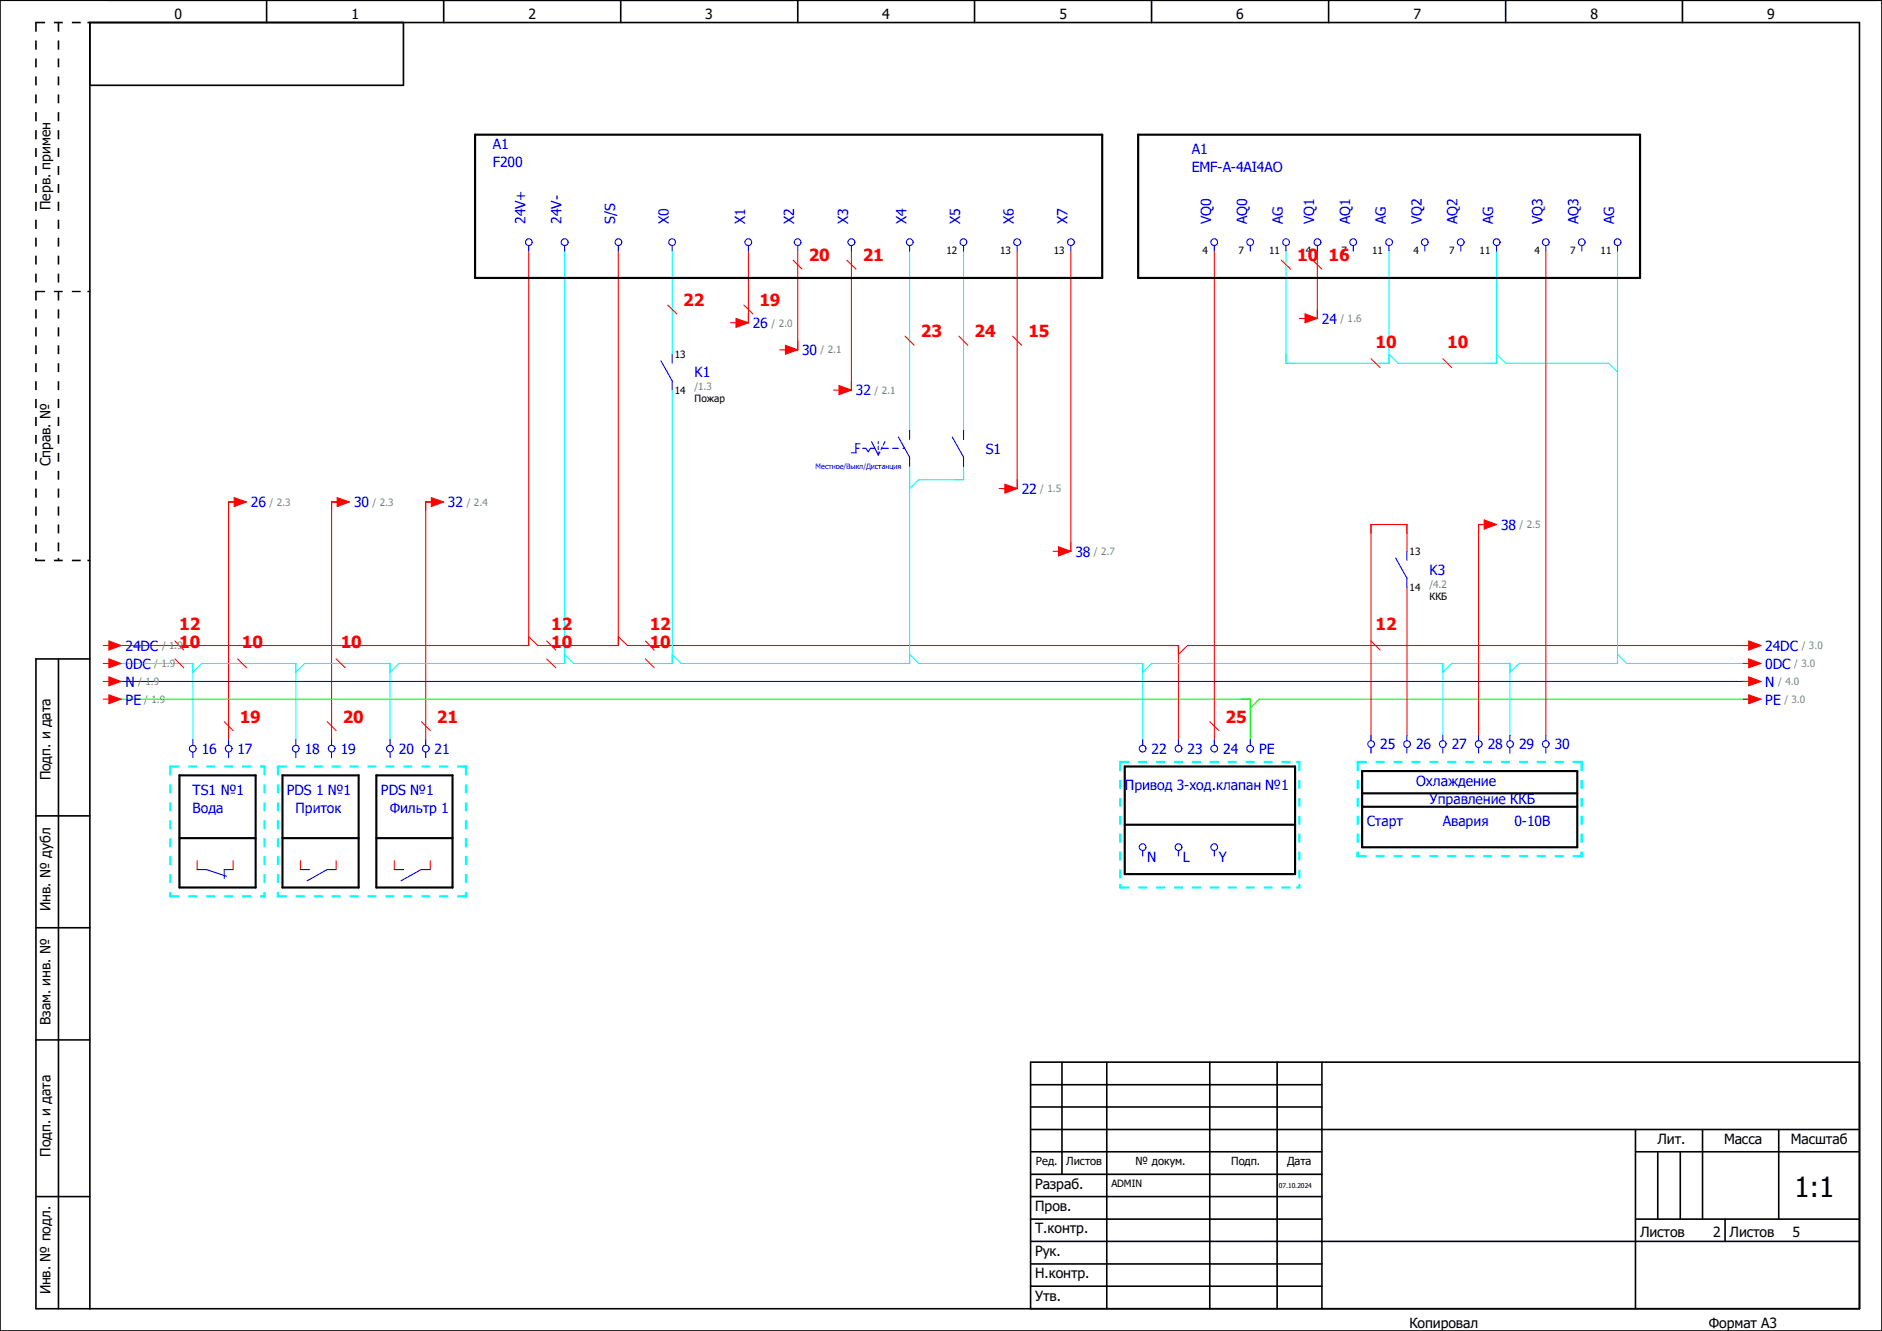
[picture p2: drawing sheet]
<svg xmlns="http://www.w3.org/2000/svg" width="297mm" height="210mm" viewBox="0 0 297 210" stroke-linecap="round" stroke-linejoin="round" font-family="sans-serif">
<path d="M210.1 -.1l-210.1 210.2M0 160.4l70.2 49.6M0 210v.1" fill="none" stroke="#fff" stroke-width=".16"/>
<g fill="none" stroke="#000" stroke-width=".25">
<path d="M0 0h297v210h-297zM42.1 0v3.6M63.7 3.6v9.9h-49.5M70 0v3.6M98 0v3.6M125.9 0v3.6M153.8 0v3.6M181.7 0v3.6M209.7 0v3.6M237.6 0v3.6M265.5 0v3.6M9.2 104v102.5"/>
<path d="M14.2 104h-8.5v102.5h287.8v-202.9h-279.3v202.9M5.7 128.7h8.5M5.7 146.4h8.5M5.7 164.1h8.5M162.6 178.2h130.9M162.6 171.2h46M162.6 174.7h46M167.6 167.6v17.7M174.7 167.6v38.9M190.9 167.6v38.9M201.5 167.6v38.9M208.6 167.6v38.9"/>
<path d="M258.1 178.2v28.3M268.7 178.2v14.2M280.7 178.2v14.2M293.5 167.6h-130.9v38.9M5.7 188.8h8.5M162.6 188.8h46M162.6 195.9h130.9M162.6 181.7h46M162.6 185.3h46M162.6 199.4h46M162.6 192.4h46M258.1 181.7h35.4"/>
<path d="M258.1 192.4h35.4M261.6 181.7v10.7M265.2 181.7v10.7M272.2 192.4v3.5M162.6 202.9h46"/>
</g>
<g fill="#000">
<path d="M13.8 3.4h.4l.1 .2-.5 .1zM13.8 45.9h.5v.2h-.5zM5.5 88.1h.3v.3l-.1 .2-.2-.2zM9.1 88.1h.3v.3l-.2 .2-.1-.2zM13.8 88.3h.4l.1 .2-.5 .1z"/>
<path d="M5.6 3.5l-.1 1.5h.3v-1.4zM5.5 6.4v1.4h.3v-1.4zM5.5 9.2v1.4h.3v-1.4zM5.5 12.1v1.4h.3v-1.4zM5.5 14.9v1.4h.3v-1.4zM5.5 17.7v1.4h.3v-1.4zM5.5 20.5v1.5h.3v-1.5zM5.5 23.4v1.4h.3v-1.4zM5.5 26.2v1.4h.3v-1.4zM5.5 29v1.4h.3v-1.4zM5.5 31.8v1.5h.3v-1.5zM5.5 34.7v1.4h.3v-1.4zM5.5 37.5v1.4h.3v-1.4zM5.5 40.3v1.4h.3v-1.4zM5.5 43.2v1.4h.3v-1.4zM5.5 46v1.4h.3v-1.4zM5.5 48.8v1.4h.3v-1.4zM5.5 51.6v1.5h.3v-1.5zM5.5 54.5v1.4h.3v-1.4zM5.5 57.3v1.4h.3v-1.4zM5.5 60.2v1.4h.3v-1.4zM5.5 62.9v1.5h.3v-1.5zM5.5 65.8v1.4h.3v-1.4zM5.5 68.6v1.4h.3v-1.4zM5.5 71.5v1.4h.3v-1.4zM5.5 74.3v1.4h.3v-1.4zM5.5 77.1v1.4h.3v-1.4zM5.5 79.9v1.5h.3v-1.5zM5.5 82.8v1.4h.3v-1.4zM5.5 85.6v1.4h.3v-1.4z"/>
<path d="M5.6 3.5l.1 .2h1.4v-.3zM8.5 3.4v.3h1.4v-.3zM11.3 3.4v.3h1.4v-.3z"/>
<path d="M9.1 3.5v1.5h.3v-1.4zM9.1 6.4v1.4h.3v-1.4zM9.1 9.2v1.4h.3v-1.4zM9.1 12.1v1.4h.3v-1.4zM9.1 14.9v1.4h.3v-1.4zM9.1 17.7v1.4h.3v-1.4zM9.1 20.5v1.5h.3v-1.5zM9.1 23.4v1.4h.3v-1.4zM9.1 26.2v1.4h.3v-1.4zM9.1 29v1.4h.3v-1.4zM9.1 31.8v1.5h.3v-1.5zM9.1 34.7v1.4h.3v-1.4zM9.1 37.5v1.4h.3v-1.4zM9.1 40.3v1.4h.3v-1.4zM9.1 43.2v1.4h.3v-1.4zM9.1 46v1.4h.3v-1.4zM9.1 48.8v1.4h.3v-1.4zM9.1 51.6v1.5h.3v-1.5zM9.1 54.5v1.4h.3v-1.4zM9.1 57.3v1.4h.3v-1.4zM9.1 60.2v1.4h.3v-1.4zM9.1 62.9v1.5h.3v-1.5zM9.1 65.8v1.4h.3v-1.4zM9.1 68.6v1.4h.3v-1.4zM9.1 71.5v1.4h.3v-1.4zM9.1 74.3v1.4h.3v-1.4zM9.1 77.1v1.4h.3v-1.4zM9.1 79.9v1.5h.3v-1.5zM9.1 82.8v1.4h.3v-1.4zM9.1 85.6v1.4h.3v-1.4z"/>
<path d="M5.6 45.9v.2h1.5v-.2zM8.5 45.9v.2h1.4v-.2zM11.3 45.9v.2h1.4v-.2z"/>
<path d="M5.6 88.3l.1 .3h1.4v-.3zM8.5 88.3v.3h1.4v-.3zM11.3 88.3v.3h1.4v-.3z"/>
</g>
<g fill="none" stroke="#f00" stroke-width=".17">
<path d="M83.4 39.6v62.3h-65.7M97.6 39.6v62.3h-12.7M118.1 39.6v11.3h-1.4M125.9 39.6v15.6h-1.4M134.4 39.6v22h-1.4M160.5 39.6v37.5h-1.4M169 39.6v47.4h-1.4M191.6 39.6v77.1M207.9 39.6v10.6h-1.4M244 39.6v76.4M37.5 79.2h-1.4v37.5M53.8 79.2h-1.5v37.5"/>
<path d="M68.6 79.2h-1.4v37.5M222 87v-4.2h-5.6v33.2M222 92.7v23.3M234.8 82.8h-1.5v33.2M99 101.9h87v14.8M187.4 101.9h89.1M31.1 135.8v1.4h1.5M36.8 135.8v1.4h-1.4M47.4 135.8v1.4h1.4M53 135.8v1.4h-1.4M62.2 135.8v1.4h1.5M67.9 135.8v1.4h-1.4"/>
</g>
<g fill="none" stroke="#0ff" stroke-width=".17">
<path d="M89.1 39.6v65.1h-26.2l-1.3 1.4M106.1 39.6v16.3M143.6 39.6v28.3M152.1 39.6v28.3M202.9 39.6v17.7h16.3v-17.7M236.2 39.6v17.7h-15.6M255.3 39.6v65.1h-15.6M237.6 57.3h16.3M106.1 61.6v43.1h-15.6M143.6 73.6v31.1h-36.1M152.1 73.6v2.1h-7.1M17.7 104.7h12.7v12"/>
<path d="M30.4 106.1l1.4-1.4h14.9v12M46.7 106.1l1.4-1.4h13.5v12M145 104.7h35.3v12M181.7 104.7h46v11.3M229.1 104.7h9.2v11.3M256.7 104.7h19.8"/>
</g>
<path d="M17.7 110.3h179.6v6.4M198.7 110.3h77.8" fill="none" stroke="#0f0" stroke-width=".17"/>
<path d="M17.7 107.5h258.8" fill="none" stroke="#00f" stroke-width=".17"/>
<path d="M28.3 122.3h12v17.7h-12zM28.3 132.2h12M44.6 122.3h12v17.7h-12zM44.6 132.2h12M59.4 122.3h12v17.7h-12zM59.4 132.2h12" fill="none" stroke="#000" stroke-width=".34"/>
<g fill="#0ff">
<path d="M41.2 141.3h.5l.2 .1-.2 .2h-.5z"/>
<path d="M41.6 140.9h.3v.7h-.3z"/>
<path d="M41.2 120.8h.5l.2 .1-.2 .2h-.5z"/>
<path d="M26.7 140.9h.4l-.1 .7h-.2z"/>
<path d="M73 141.3h.6l.1 .1-.1 .2h-.6z"/>
<path d="M73.4 140.9h.3v.7h-.3z"/>
<path d="M73 120.8h.6l.1 .1-.1 .2h-.6z"/>
<path d="M43.7 140.9h.3v.7h-.3z"/>
<path d="M26.8 141.3v.3h.1h1.4v-.3zM29.7 141.3v.3h1.4v-.3zM32.6 141.3v.3h1.4v-.3zM35.4 141.3v.3h1.4v-.3zM38.2 141.3v.3h1.4v-.3zM41 141.3v.3h.7l.2-.2-.2-.1z"/>
<path d="M41.6 120.8v1.5h.3v-1.4l-.2-.1zM41.6 123.8v1.4h.3v-1.4zM41.6 126.6v1.4h.3v-1.4zM41.6 129.4v1.5h.3v-1.5zM41.6 132.2v1.5h.3v-1.5zM41.6 135.1v1.4h.3v-1.4zM41.6 137.9v1.4h.3v-1.4zM41.6 140.8v.6l.1 .2 .2-.2v-.6z"/>
<path d="M26.8 120.8l-.1 .1 .2 .2h1.4v-.3zM29.7 120.8v.3h1.4v-.3zM32.6 120.8v.3h1.4v-.3zM35.4 120.8v.3h1.4v-.3zM38.2 120.8v.3h1.4v-.3zM41 120.8v.3h.7l.2-.2-.2-.1z"/>
<path d="M26.8 120.8l-.1 1.5h.4v-1.4l-.2-.1zM26.7 123.8v1.4h.4v-1.4zM26.7 126.6v1.4h.4v-1.4zM26.7 129.4v1.5h.4v-1.5zM26.7 132.2v1.5h.4v-1.5zM26.7 135.1v1.4h.4v-1.4zM26.7 137.9v1.4h.4v-1.4zM26.7 140.8v.6l.2 .2 .2-.2v-.6z"/>
<path d="M43.7 141.3v.3h.2h1.4v-.3zM46.7 141.3v.3h1.4v-.3zM49.5 141.3v.3h1.4v-.3zM52.3 141.3v.3h1.5v-.3zM55.2 141.3v.3h1.4v-.3zM58 141.3v.3h1.4v-.3zM60.8 141.3v.3h1.4v-.3zM63.7 141.3v.3h1.4v-.3zM66.5 141.3v.3h1.4v-.3zM69.3 141.3v.3h1.4v-.3zM72.1 141.3v.3h1.5l.1-.2-.1-.1z"/>
<path d="M73.4 120.8v1.5h.3v-1.4l-.1-.1zM73.4 123.8v1.4h.3v-1.4zM73.4 126.6v1.4h.3v-1.4zM73.4 129.4v1.5h.3v-1.5zM73.4 132.2v1.5h.3v-1.5zM73.4 135.1v1.4h.3v-1.4zM73.4 137.9v1.4h.3v-1.4zM73.4 140.8v.6v.2h.3v-.8z"/>
<path d="M43.7 120.8v.1l.2 .2h1.4v-.3zM46.7 120.8v.3h1.4v-.3zM49.5 120.8v.3h1.4v-.3zM52.3 120.8v.3h1.5v-.3zM55.2 120.8v.3h1.4v-.3zM58 120.8v.3h1.4v-.3zM60.8 120.8v.3h1.4v-.3zM63.7 120.8v.3h1.4v-.3zM66.5 120.8v.3h1.4v-.3zM69.3 120.8v.3h1.4v-.3zM72.1 120.8v.3h1.5l.1-.2-.1-.1z"/>
<path d="M43.7 120.8v1.5h.3v-1.4l-.1-.1zM43.7 123.8v1.4h.3v-1.4zM43.7 126.6v1.4h.3v-1.4zM43.7 129.4v1.5h.3v-1.5zM43.7 132.2v1.5h.3v-1.5zM43.7 135.1v1.4h.3v-1.4zM43.7 137.9v1.4h.3v-1.4zM43.7 140.8v.6l.2 .2 .1-.2v-.6z"/>
</g>
<path d="M75 21.3h98.9v22.6h-98.9zM179.6 21.3h79.2v22.6h-79.2zM177.5 120.9h26.9v17h-26.9zM177.5 130.1h26.9" fill="none" stroke="#000" stroke-width=".34"/>
<path d="M118.1 49.5v1.4h-1.4M125.9 53.8v1.4h-1.4M134.4 60.1v1.5h-1.4M160.5 75.7v1.4h-1.4M82 101.9h1.4v-1.4l1.5 1.4M96.2 101.9h1.4v-1.4l1.4 1.4M184.6 101.9h1.4v1.4l1.4-1.4" fill="none" stroke="#f00" stroke-width=".17"/>
<path d="M143.6 74.3v2.8l1.4-1.4M152.1 74.3v1.4h-1.5M87.7 104.7h1.4v-1.4l1.4 1.4M104.6 104.7h1.5v-1.4l1.4 1.4M142.2 104.7h1.4v-1.4l1.4 1.4M178.9 104.7h1.4v1.4l1.4-1.4" fill="none" stroke="#0ff" stroke-width=".17"/>
<path d="M195.9 110.3h1.4v1.5l1.4-1.5" fill="none" stroke="#0f0" stroke-width=".17"/>
<g fill="#0ff">
<path d="M204.6 139.9h.6v.3h-.6z"/>
<path d="M204.9 139.5h.3v.5l-.1 .2-.2-.2z"/>
<path d="M204.6 120.1h.6v.3h-.6z"/>
<path d="M176.6 139.5h.4v.5l-.2 .2-.2-.2z"/>
<path d="M176.7 139.9l-.1 .1 .2 .2h1.4v-.3zM179.6 139.9v.3h1.4v-.3zM182.5 139.9v.3h1.4v-.3zM185.3 139.9v.3h1.4v-.3zM188.1 139.9v.3h1.4v-.3zM190.9 139.9v.3h1.5v-.3zM193.8 139.9v.3h1.4v-.3zM196.6 139.9v.3h1.4v-.3zM199.4 139.9v.3h1.4v-.3zM202.2 139.9v.3h1.5v-.3z"/>
<path d="M204.9 120.1v1.6h.3v-1.5v-.1zM204.9 123.1v1.4h.3v-1.4zM204.9 125.9v1.4h.3v-1.4zM204.9 128.7v1.4h.3v-1.4zM204.9 131.5v1.5h.3v-1.5zM204.9 134.4v1.4h.3v-1.4zM204.9 137.2v1.4h.3v-1.4z"/>
<path d="M176.7 120.1v.3h.1h1.4v-.3zM179.6 120.1v.3h1.4v-.3zM182.5 120.1v.3h1.4v-.3zM185.3 120.1v.3h1.4v-.3zM188.1 120.1v.3h1.4v-.3zM190.9 120.1v.3h1.5v-.3zM193.8 120.1v.3h1.4v-.3zM196.6 120.1v.3h1.4v-.3zM199.4 120.1v.3h1.4v-.3zM202.2 120.1v.3h1.5v-.3z"/>
<path d="M176.7 120.1l-.1 1.6h.4v-1.5l-.2-.1zM176.6 123.1v1.4h.4v-1.4zM176.6 125.9v1.4h.4v-1.4zM176.6 128.7v1.4h.4v-1.4zM176.6 131.5v1.5h.4v-1.5zM176.6 134.4v1.4h.4v-1.4zM176.6 137.2v1.4h.4v-1.4z"/>
</g>
<path d="M202.9 55.9v1.4h1.5M217.8 57.3h1.4v-1.4l1.4 1.4M234.8 57.3h1.4v-1.4l1.4 1.4M255.3 55.9v2.8l-1.4-1.4M253.9 104.7h1.4v-1.4l1.4 1.4" fill="none" stroke="#0ff" stroke-width=".17"/>
<path d="M207.9 48.8v1.4h-1.4" fill="none" stroke="#f00" stroke-width=".17"/>
<path d="M215 121.7h33.9v12h-33.9zM215 127.3h33.9M215 125.2h33.9" fill="none" stroke="#000" stroke-width=".34"/>
<g fill="#0ff">
<path d="M249.1 134.9h.5l.2 .2-.2 .2h-.5z"/>
<path d="M249.4 134.5h.4v.6l-.2 .2-.2-.2z"/>
<path d="M249.1 120.1h.5l.2 .1-.2 .2h-.5z"/>
<path d="M214.1 134.5h.4l-.1 .7h-.3z"/>
<path d="M214.1 135v.1l.1 .2h1.5v-.4zM217.1 134.9v.4h1.4v-.4zM219.9 134.9v.4h1.4v-.4zM222.8 134.9v.4h1.4v-.4zM225.6 134.9v.4h1.4v-.4zM228.4 134.9v.4h1.4v-.4zM231.2 134.9v.4h1.5v-.4zM234.1 134.9v.4h1.4v-.4zM236.9 134.9v.4h1.4v-.4zM239.7 134.9v.4h1.4v-.4zM242.5 134.9v.4h1.5v-.4zM245.4 134.9v.4h1.4v-.4zM248.2 134.9v.4h1.4l.2-.2-.2-.2z"/>
<path d="M249.5 120.1l-.1 1.6h.4v-1.5l-.2-.1zM249.4 123.1v1.4h.4v-1.4zM249.4 125.9v1.4h.4v-1.4zM249.4 128.7v1.4h.4v-1.4zM249.4 131.5v1.5h.4v-1.5zM249.4 134.4v.7l.2 .2 .2-.2v-.7z"/>
<path d="M214.1 120.1v.3h.1h1.5v-.3zM217.1 120.1v.3h1.4v-.3zM219.9 120.1v.3h1.4v-.3zM222.8 120.1v.3h1.4v-.3zM225.6 120.1v.3h1.4v-.3zM228.4 120.1v.3h1.4v-.3zM231.2 120.1v.3h1.5v-.3zM234.1 120.1v.3h1.4v-.3zM236.9 120.1v.3h1.4v-.3zM239.7 120.1v.3h1.4v-.3zM242.5 120.1v.3h1.5v-.3zM245.4 120.1v.3h1.4v-.3zM248.2 120.1v.3h1.4l.2-.2-.2-.1z"/>
<path d="M214.1 120.1v1.6h.4v-1.5l-.1-.1zM214.1 123.1v1.4h.4v-1.4zM214.1 125.9v1.4h.4v-1.4zM214.1 128.7v1.4h.4v-1.4zM214.1 131.5v1.5h.4v-1.5zM214.1 134.4v.7l.1 .2 .3-.2v-.7z"/>
</g>
<path d="M226.3 104.7h1.4v1.4l1.4-1.4M236.9 104.7h1.4v1.4l1.4-1.4" fill="none" stroke="#0ff" stroke-width=".17"/>
<g fill="none" stroke="#f00" stroke-width=".17">
<path d="M105.4 48.1l1.4 1.4M117.4 48.1l1.4 1.4M125.2 41.1l1.4 1.4M133.6 41.1l1.5 1.4M142.8 53l1.5 1.5M151.3 53l1.4 1.5M159.8 53l1.4 1.5M202.2 41.1l1.5 1.4M207.2 41.1l1.4 1.4M216.4 56.6l1.4 1.4M227.7 56.6l1.4 1.4M169 85.6v1.4h-1.4"/>
<path d="M217.8 82.8h-1.4v1.4M220.6 82.8h1.4v1.4M234.8 82.8h-1.5v1.4M27.6 101.1l1.4 1.5M27.6 104l1.4 1.4M35.4 113.9l1.4 1.4M37.5 104l1.4 1.4M51.6 113.9l1.4 1.4M53 104l1.5 1.4M66.5 113.9l1.4 1.4M86.3 104l1.4 1.4M86.3 101.1l1.4 1.5"/>
<path d="M101.9 104l1.4 1.4M101.9 101.1l1.4 1.5M190.9 113.9l1.5 1.4M216.4 101.1l1.4 1.5M276 106.8l1.9 .7-1.9 .7z"/>
</g>
<g fill="none" stroke="#00f" stroke-width=".17">
<path d="M83.4 38.7v.9M89.1 38.7v.9M97.6 38.7v.9M106.1 38.7v.9M118.1 38.7v.9M125.9 38.7v.9M134.4 38.7v.9M143.6 38.7v.9M152.1 38.7v.9M160.5 38.7v.9M169 38.7v.9M191.6 38.7v.9"/>
<path d="M197.3 38.7v.9M202.9 38.7v.9M207.9 38.7v.9M213.6 38.7v.9M219.2 38.7v.9M224.9 38.7v.9M230.5 38.7v.9M236.2 38.7v.9M244 38.7v.9M249.6 38.7v.9M255.3 38.7v.9M104.3 56.9l1.8 3.2v1.5"/>
<path d="M106.1 55.9v1.4M135.1 70.7h.5M135.8 70h-.7v1.5h-.7M136.1 70.7h.6l.3 .6 .4-.6h.7M137.5 69.7l1.1 2.1M138.6 69.7v.3M138.6 70.4v.5M138.6 71.3v.5M138.9 71.3l-.3 .5M139.1 70.7h1.1M139.2 70.5l-.2 .5M139.7 69.7l-.3 .5"/>
<path d="M140.9 70.7h.9M141.8 69l1.8 3.1v1.5M142.5 70.7h.2M143.6 67.9v1.4M150.3 69l1.8 3.1v1.5M152.1 67.9v1.4M220.3 88.1l1.7 3.1v1.5M222 87v1.4M30.4 116.7v.9M30.4 118.7v.8M36.1 116.7v.9M36.1 118.7v.8"/>
<path d="M46.7 116.7v.9M46.7 118.7v.8M52.3 116.7v.9M52.3 118.7v.8M61.6 116.7v.9M61.6 118.7v.8M67.2 116.7v.9M67.2 118.7v.8M180.3 116.7v.9M186 116.7v.9M191.6 116.7v.9M197.3 116.7v.9"/>
<path d="M216.4 116v.9M216.4 117.9v.9M222 116v.9M222 117.9v.9M227.7 116v.9M227.7 117.9v.9M233.3 116v.9M233.3 117.9v.9M238.3 116v.9M238.3 117.9v.9M244 116v.9M244 117.9v.9"/>
<path d="M31.1 137.2h1.5l3.1 1.1M36.8 137.2h-1.4v1.4M47.4 137.2h1.4M53 137.2h-1.4l-3.1 1.8M62.2 137.2h1.5M67.9 137.2h-1.4l-3.2 1.8M180.3 134.2v.9M186 134.2v.9M191.6 134.2v.9"/>
<circle cx="83.5" cy="38.2" r=".54"/>
<circle cx="89.1" cy="38.2" r=".54"/>
<circle cx="97.6" cy="38.2" r=".53"/>
<circle cx="106.1" cy="38.2" r=".53"/>
<circle cx="118.1" cy="38.2" r=".53"/>
<circle cx="125.9" cy="38.2" r=".53"/>
<circle cx="134.4" cy="38.2" r=".54"/>
<circle cx="143.6" cy="38.2" r=".54"/>
<circle cx="152" cy="38.2" r=".53"/>
<circle cx="160.5" cy="38.2" r=".54"/>
<circle cx="169" cy="38.2" r=".54"/>
<circle cx="191.6" cy="38.2" r=".53"/>
<circle cx="197.3" cy="38.2" r=".53"/>
<circle cx="203" cy="38.2" r=".54"/>
<circle cx="207.9" cy="38.2" r=".54"/>
<circle cx="213.6" cy="38.2" r=".53"/>
<circle cx="219.2" cy="38.2" r=".54"/>
<circle cx="224.9" cy="38.2" r=".53"/>
<circle cx="230.5" cy="38.2" r=".53"/>
<circle cx="236.2" cy="38.2" r=".54"/>
<circle cx="244" cy="38.2" r=".53"/>
<circle cx="249.6" cy="38.2" r=".53"/>
<circle cx="255.3" cy="38.2" r=".54"/>
<circle cx="30.4" cy="118.1" r=".53"/>
<circle cx="36.1" cy="118.1" r=".54"/>
<circle cx="46.7" cy="118.1" r=".53"/>
<circle cx="52.3" cy="118.1" r=".53"/>
<circle cx="61.5" cy="118.1" r=".53"/>
<circle cx="67.2" cy="118.1" r=".54"/>
<circle cx="180.3" cy="118.1" r=".53"/>
<circle cx="186" cy="118.1" r=".54"/>
<circle cx="191.6" cy="118.1" r=".53"/>
<circle cx="197.3" cy="118.1" r=".53"/>
<circle cx="216.4" cy="117.4" r=".53"/>
<circle cx="222.1" cy="117.4" r=".54"/>
<circle cx="227.7" cy="117.4" r=".53"/>
<circle cx="233.4" cy="117.4" r=".54"/>
<circle cx="238.3" cy="117.4" r=".54"/>
<circle cx="244" cy="117.4" r=".53"/>
<circle cx="180.3" cy="133.7" r=".52"/>
<circle cx="186" cy="133.7" r=".53"/>
<circle cx="191.6" cy="133.7" r=".52"/>
</g>
<path d="M276 106.8l1.9 .7-1.9 .7z" fill="#f00"/>
<path d="M275.1 107.5h.9M276 109.6l1.9 .7-1.9 .7z" fill="none" stroke="#f00" stroke-width=".17"/>
<path d="M276 109.6l1.9 .7-1.9 .7z" fill="#f00"/>
<path d="M275.1 110.3h.9M276 104l1.9 .7-1.9 .7z" fill="none" stroke="#f00" stroke-width=".17"/>
<path d="M276 104l1.9 .7-1.9 .7z" fill="#f00"/>
<path d="M37 78.5l1.9 .7-1.9 .7zM275.1 104.7h.9" fill="none" stroke="#f00" stroke-width=".17"/>
<path d="M37 78.5l1.9 .7-1.9 .7z" fill="#f00"/>
<path d="M36.1 79.2h.9M53.2 78.5l2 .7-2 .7z" fill="none" stroke="#f00" stroke-width=".17"/>
<path d="M53.2 78.5l2 .7-2 .7z" fill="#f00"/>
<path d="M52.3 79.2h.9M68.1 78.5l1.9 .7-1.9 .7z" fill="none" stroke="#f00" stroke-width=".17"/>
<path d="M68.1 78.5l1.9 .7-1.9 .7z" fill="#f00"/>
<path d="M67.2 79.2h.9M17.2 106.8l1.9 .7-1.9 .7z" fill="none" stroke="#f00" stroke-width=".17"/>
<path d="M17.2 106.8l1.9 .7-1.9 .7z" fill="#f00"/>
<path d="M16.3 107.5h.9M17.2 109.6l1.9 .7-1.9 .7z" fill="none" stroke="#f00" stroke-width=".17"/>
<path d="M17.2 109.6l1.9 .7-1.9 .7z" fill="#f00"/>
<path d="M16.3 110.3h.9M17.2 104l1.9 .7-1.9 .7z" fill="none" stroke="#f00" stroke-width=".17"/>
<path d="M17.2 104l1.9 .7-1.9 .7z" fill="#f00"/>
<path d="M16.3 104.7h.9M17.2 101.1l1.9 .8-1.9 .7z" fill="none" stroke="#f00" stroke-width=".17"/>
<path d="M17.2 101.1l1.9 .8-1.9 .7z" fill="#f00"/>
<path d="M16.3 101.9h.9M276 101.1l1.9 .8-1.9 .7z" fill="none" stroke="#f00" stroke-width=".17"/>
<path d="M276 101.1l1.9 .8-1.9 .7z" fill="#f00"/>
<path d="M116.2 50.2l1.9 .7-1.9 .7zM275.1 101.9h.9" fill="none" stroke="#f00" stroke-width=".17"/>
<path d="M116.2 50.2l1.9 .7-1.9 .7z" fill="#f00"/>
<path d="M115.3 50.9h.9M124 54.5l1.9 .7-1.9 .7z" fill="none" stroke="#f00" stroke-width=".17"/>
<path d="M124 54.5l1.9 .7-1.9 .7z" fill="#f00"/>
<path d="M123.1 55.2h.9M132.4 60.8l2 .8-2 .7z" fill="none" stroke="#f00" stroke-width=".17"/>
<path d="M132.4 60.8l2 .8-2 .7z" fill="#f00"/>
<path d="M131.5 61.6h.9M158.6 76.4l1.9 .7-1.9 .7z" fill="none" stroke="#f00" stroke-width=".17"/>
<path d="M158.6 76.4l1.9 .7-1.9 .7z" fill="#f00"/>
<path d="M206 49.5l1.9 .7-1.9 .7zM157.7 77.1h.9" fill="none" stroke="#f00" stroke-width=".17"/>
<path d="M206 49.5l1.9 .7-1.9 .7z" fill="#f00"/>
<path d="M205.1 50.2h.9M234.2 82l2 .8-2 .7z" fill="none" stroke="#f00" stroke-width=".17"/>
<path d="M234.2 82l2 .8-2 .7z" fill="#f00"/>
<path d="M167 86.3l2 .7-2 .7zM233.3 82.8h.9" fill="none" stroke="#f00" stroke-width=".17"/>
<path d="M167 86.3l2 .7-2 .7z" fill="#f00"/>
<path d="M166.2 87h.8" fill="none" stroke="#f00" stroke-width=".17"/>
<text font-size="4.4" x="283.2" y="188.8">1:1</text>
<g font-size="2.6" fill="#f00">
<text x="127.6" y="41.1">20</text>
<text x="136.1" y="41.1">21</text>
<text x="204.7" y="41.1">10</text>
<text x="209.7" y="41.1">16</text>
<text x="107.8" y="48.2">22</text>
<text x="119.8" y="48.2">19</text>
<text x="145.3" y="53.2">23</text>
<text x="153.8" y="53.2">24</text>
<text x="162.3" y="53.2">15</text>
<text x="217.1" y="54.9">10</text>
<text x="228.4" y="54.9">10</text>
<text x="28.3" y="99.5">12</text>
<text x="87" y="99.5">12</text>
<text x="102.5" y="99.5">12</text>
<text x="217.1" y="99.5">12</text>
<text x="28.3" y="102.3">10</text>
<text x="38.2" y="102.3">10</text>
<text x="53.8" y="102.3">10</text>
<text x="87" y="102.3">10</text>
<text x="102.5" y="102.3">10</text>
<text x="37.8" y="114">19</text>
<text x="54.1" y="114">20</text>
<text x="69" y="114">21</text>
<text x="193.4" y="114">25</text>
</g>
<g font-size="2.2">
<text x="27.5" y="3">0</text>
<text x="55.5" y="3">1</text>
<text x="83.4" y="3">2</text>
<text x="111.3" y="3">3</text>
<text x="139.2" y="3">4</text>
<text x="167.2" y="3">5</text>
<text x="195.1" y="3">6</text>
<text x="223.1" y="3">7</text>
<text x="251" y="3">8</text>
<text x="278.9" y="3">9</text>
<text x="8" y="33.1" transform="rotate(-90 8 33.1)">Перв. примен</text>
<text x="8" y="73.6" transform="rotate(-90 8 73.6)">Справ. №</text>
<text x="8" y="123.1" transform="rotate(-90 8 123.1)">Подп. и дата</text>
<text x="8" y="143.8" transform="rotate(-90 8 143.8)">Инв. № дубл</text>
<text x="8" y="161.7" transform="rotate(-90 8 161.7)">Взам. инв. №</text>
<text x="8" y="182.5" transform="rotate(-90 8 182.5)">Подп. и дата</text>
<text x="261.6" y="180.5">Лит.</text>
<text x="272.1" y="180.5">Масса</text>
<text x="282.6" y="180.5">Масштаб</text>
<text x="163.4" y="187.5">Разраб.</text>
<text x="163.4" y="191.1">Пров.</text>
<text x="163.4" y="194.6">Т.контр.</text>
<text x="258.8" y="195.2">Листов</text>
<text x="270.3" y="195.2">2</text>
<text x="273" y="195.2">Листов</text>
<text x="282.9" y="195.2">5</text>
<text x="163.4" y="198.2">Рук.</text>
<text x="163.4" y="201.7">Н.контр.</text>
<text x="8" y="204.3" transform="rotate(-90 8 204.3)">Инв. № подл.</text>
<text x="163.4" y="205.2">Утв.</text>
<text x="222.4" y="209.5">Копировал</text>
<text x="269.7" y="209.5">Формат А3</text>
</g>
<g font-size="2.2" fill="#00f">
<text x="77.8" y="23.6">А1</text>
<text x="77.8" y="26.4">F200</text>
<text x="188.1" y="27.1">EMF-A-4AI4AO</text>
<text x="188.1" y="24.3">А1</text>
<text x="82.9" y="35.3" transform="rotate(-90 82.9 35.3)">24V+</text>
<text x="88.6" y="35.3" transform="rotate(-90 88.6 35.3)">24V-</text>
<text x="97.1" y="35.3" transform="rotate(-90 97.1 35.3)">S/S</text>
<text x="105.6" y="35.3" transform="rotate(-90 105.6 35.3)">X0</text>
<text x="117.6" y="35.3" transform="rotate(-90 117.6 35.3)">X1</text>
<text x="125.3" y="35.3" transform="rotate(-90 125.3 35.3)">X2</text>
<text x="133.9" y="35.3" transform="rotate(-90 133.9 35.3)">X3</text>
<text x="143" y="35.3" transform="rotate(-90 143 35.3)">X4</text>
<text x="151.5" y="35.3" transform="rotate(-90 151.5 35.3)">X5</text>
<text x="160" y="35.3" transform="rotate(-90 160 35.3)">X6</text>
<text x="168.5" y="35.3" transform="rotate(-90 168.5 35.3)">X7</text>
<text x="191.1" y="35.3" transform="rotate(-90 191.1 35.3)">VQ0</text>
<text x="196.8" y="35.3" transform="rotate(-90 196.8 35.3)">AQ0</text>
<text x="202.4" y="35.3" transform="rotate(-90 202.4 35.3)">AG</text>
<text x="207.4" y="35.3" transform="rotate(-90 207.4 35.3)">VQ1</text>
<text x="213.1" y="35.3" transform="rotate(-90 213.1 35.3)">AQ1</text>
<text x="218.7" y="35.3" transform="rotate(-90 218.7 35.3)">AG</text>
<text x="224.4" y="35.3" transform="rotate(-90 224.4 35.3)">VQ2</text>
<text x="230" y="35.3" transform="rotate(-90 230 35.3)">AQ2</text>
<text x="235.7" y="35.3" transform="rotate(-90 235.7 35.3)">AG</text>
<text x="243.5" y="35.3" transform="rotate(-90 243.5 35.3)">VQ3</text>
<text x="249.1" y="35.3" transform="rotate(-90 249.1 35.3)">AQ3</text>
<text x="254.8" y="35.3" transform="rotate(-90 254.8 35.3)">AG</text>
<text x="118.8" y="51.8">26</text>
<text x="208.6" y="51.1">24</text>
<text x="109.6" y="59.6">K1</text>
<text x="126.6" y="56">30</text>
<text x="135.1" y="62.4">32</text>
<text x="155.6" y="71.6">S1</text>
<text x="161.2" y="77.9">22</text>
<text x="39.6" y="80.1">26</text>
<text x="55.9" y="80.1">30</text>
<text x="70.7" y="80.1">32</text>
<text x="236.9" y="83.6">38</text>
<text x="169.7" y="87.8">38</text>
<text x="225.6" y="90.7">K3</text>
<text x="19.8" y="105.5">0DC</text>
<text x="19.8" y="102.7">24DC</text>
<text x="278.6" y="105.5">0DC</text>
<text x="278.6" y="102.7">24DC</text>
<text x="19.8" y="108.3">N</text>
<text x="19.8" y="111.2">PE</text>
<text x="278.6" y="108.3">N</text>
<text x="278.6" y="111.2">PE</text>
<text x="31.8" y="119">16</text>
<text x="37.5" y="119">17</text>
<text x="48.1" y="119">18</text>
<text x="53.8" y="119">19</text>
<text x="62.9" y="119">20</text>
<text x="68.6" y="119">21</text>
<text x="181.7" y="119">22</text>
<text x="187.4" y="119">23</text>
<text x="193" y="119">24</text>
<text x="198.7" y="119">PE</text>
<text x="217.8" y="118.2">25</text>
<text x="223.5" y="118.2">26</text>
<text x="229.1" y="118.2">27</text>
<text x="234.8" y="118.2">28</text>
<text x="239.7" y="118.2">29</text>
<text x="245.4" y="118.2">30</text>
<text x="30.4" y="125.4">TS1 №1</text>
<text x="45.3" y="125.4">PDS 1 №1</text>
<text x="60.1" y="125.4">PDS №1</text>
<text x="177.5" y="124.7">Привод 3-ход.клапан №1</text>
<text x="223.5" y="124">Охлаждение</text>
<text x="30.4" y="128.2">Вода</text>
<text x="46.7" y="128.2">Приток</text>
<text x="61.5" y="128.2">Фильтр 1</text>
<text x="215.7" y="130.3">Старт</text>
<text x="225.6" y="126.8">Управление ККБ</text>
<text x="227.7" y="130.3">Авария</text>
<text x="239" y="130.3">0-10В</text>
<text x="181" y="136">N</text>
<text x="186.7" y="136">L</text>
<text x="192.4" y="136">Y</text>
</g>
<g font-size="1.8">
<text x="163.5" y="183.8">Ред.</text>
<text x="168.3" y="183.8">Листов</text>
<text x="179.2" y="183.8">№ докум.</text>
<text x="194.3" y="183.8">Подп.</text>
<text x="203.1" y="183.8">Дата</text>
</g>
<g font-size="1.6">
<text x="149.4" y="40">12</text>
<text x="157.8" y="40">13</text>
<text x="166.3" y="40">13</text>
<text x="189.8" y="40">4</text>
<text x="195.5" y="40">7</text>
<text x="200.3" y="40">11</text>
<text x="206.1" y="40">4</text>
<text x="211.7" y="40">7</text>
<text x="216.5" y="40">11</text>
<text x="223.1" y="40">4</text>
<text x="228.7" y="40">7</text>
<text x="233.5" y="40">11</text>
<text x="242.1" y="40">4</text>
<text x="247.8" y="40">7</text>
<text x="252.6" y="40">11</text>
<text x="106.5" y="56.5">13</text>
<text x="106.5" y="62.1">14</text>
<text x="109.6" y="63.5">Пожар</text>
<text x="222.5" y="87.6">13</text>
<text x="222.5" y="93.2">14</text>
<text x="225.6" y="94.6">ККБ</text>
<text x="175.4" y="187.3">ADMIN</text>
</g>
<g font-size="1.6" fill="#7ca552">
<text x="121.8" y="51.5">/ 2.0</text>
<text x="211.5" y="50.8">/ 1.6</text>
<text x="129.5" y="55.8">/ 2.1</text>
<text x="109.6" y="61.6">/1.3</text>
<text x="138" y="62.1">/ 2.1</text>
<text x="164.2" y="77.7">/ 1.5</text>
<text x="42.5" y="79.8">/ 2.3</text>
<text x="58.8" y="79.8">/ 2.3</text>
<text x="73.7" y="79.8">/ 2.4</text>
<text x="239.8" y="83.4">/ 2.5</text>
<text x="172.6" y="87.6">/ 2.7</text>
<text x="225.6" y="92.7">/4.2</text>
<text x="24.3" y="105.2">/ 1.9</text>
<text x="25.6" y="102.4">/ 1.9</text>
<text x="283.2" y="105.2">/ 3.0</text>
<text x="284.4" y="102.4">/ 3.0</text>
<text x="21.8" y="108.1">/ 1.9</text>
<text x="22.8" y="110.9">/ 1.9</text>
<text x="280.6" y="108.1">/ 4.0</text>
<text x="281.6" y="110.9">/ 3.0</text>
</g>
<text font-size="1.2" fill="#00f" x="128.7" y="74">Местное/Выкл/Дистанция</text>
<text font-size="1.1" x="201.8" y="187.5">07.10.2024</text>
</svg>
